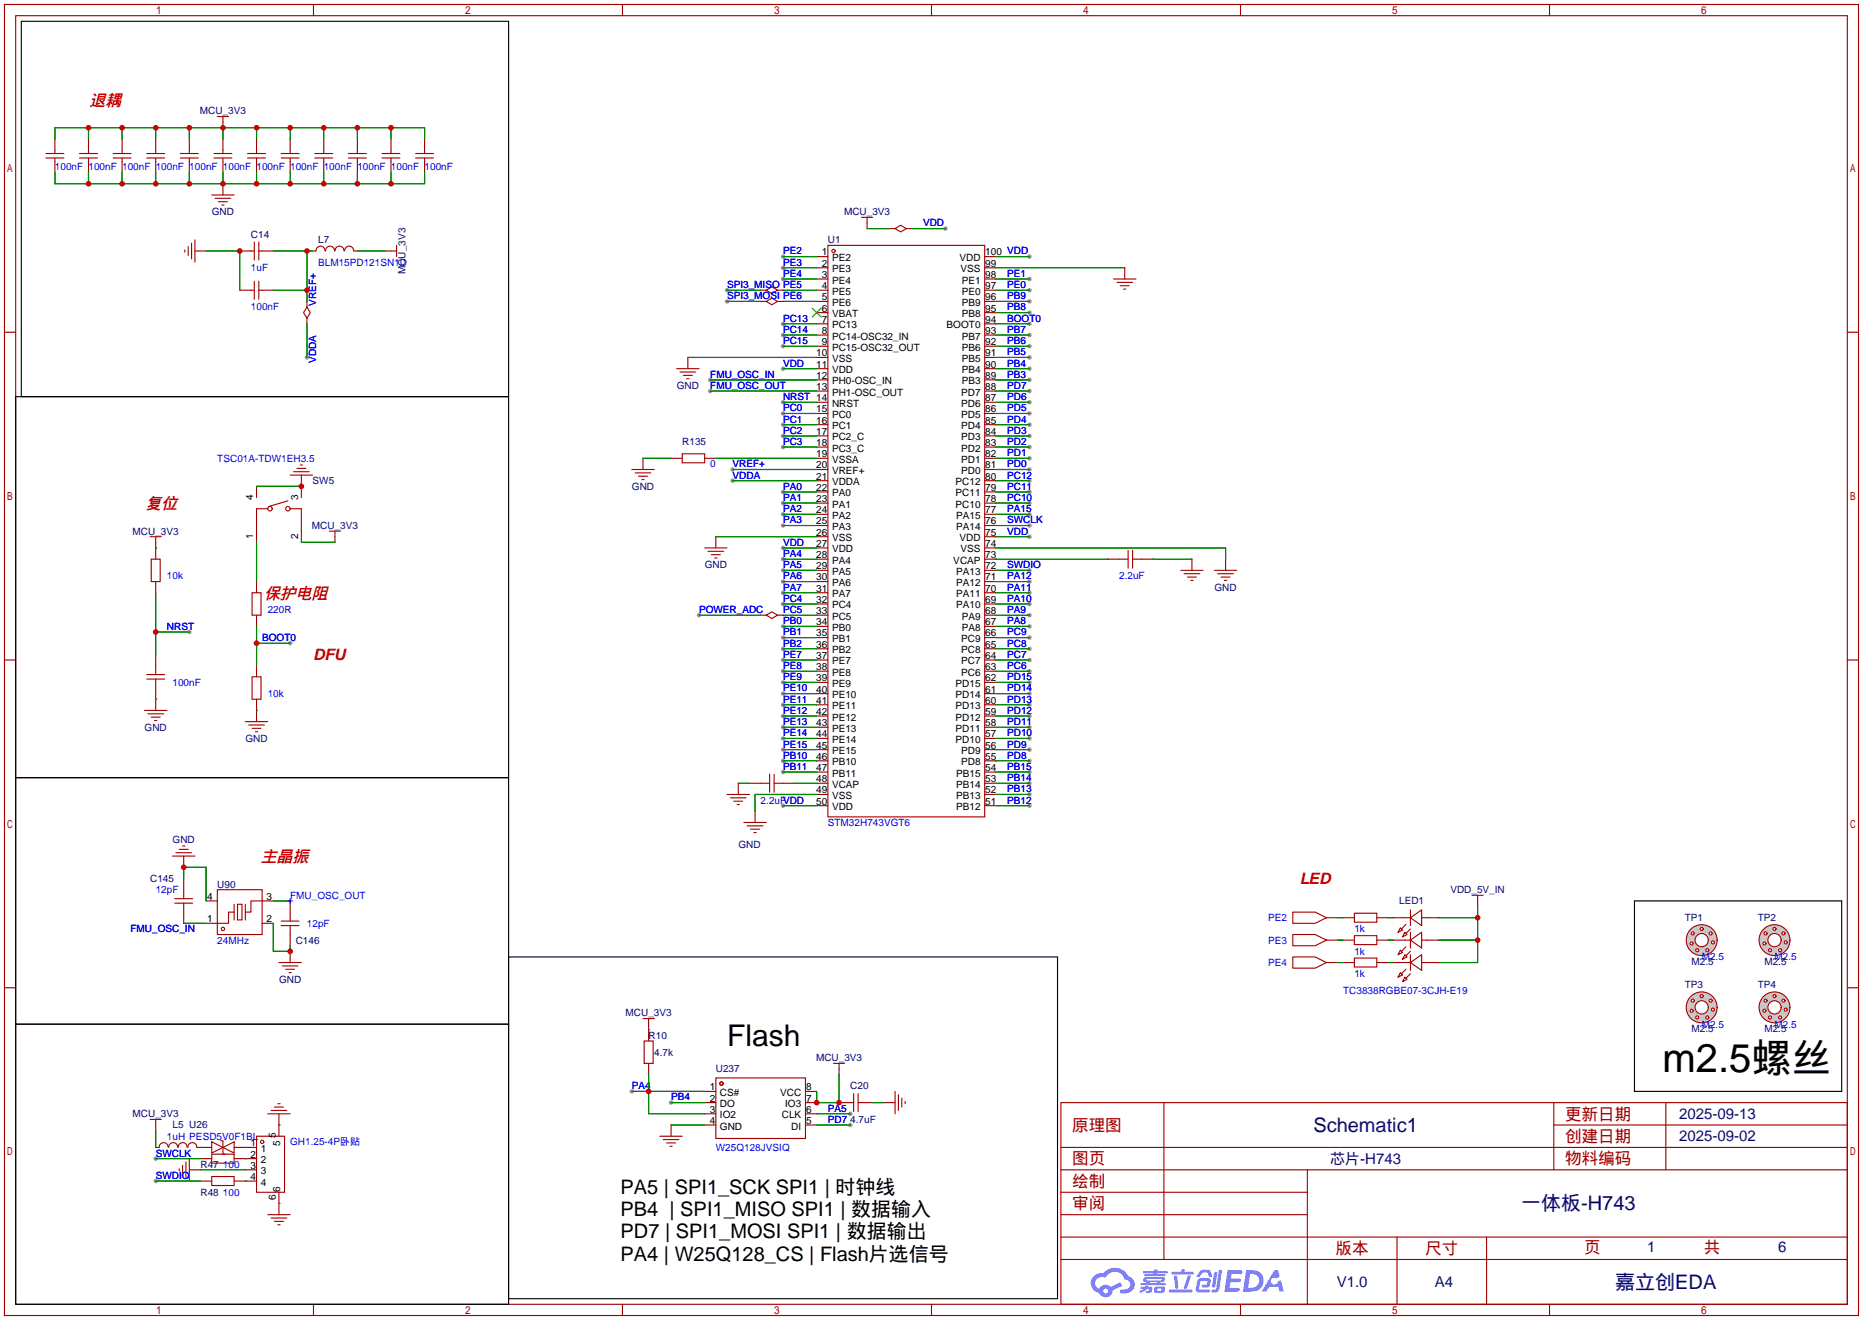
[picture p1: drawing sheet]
<svg xmlns="http://www.w3.org/2000/svg" width="422mm" height="299mm" viewBox="0 0 422 299" stroke-linecap="round" stroke-linejoin="round" font-family="sans-serif">
<g fill="#999">
<circle cx="192.8" cy="252.5" r=".51"/>
<circle cx="192.8" cy="255" r=".51"/>
<circle cx="143.3" cy="247.4" r=".51"/>
<circle cx="152.1" cy="249.9" r=".51"/>
<circle cx="35.3" cy="262.6" r=".51"/>
<circle cx="35.3" cy="267.7" r=".51"/>
<circle cx="233.4" cy="119.1" r=".51"/>
<circle cx="233.4" cy="129.3" r=".51"/>
<circle cx="161" cy="88.6" r=".51"/>
<circle cx="161" cy="86.1" r=".51"/>
<circle cx="42.9" cy="143.3" r=".51"/>
<circle cx="177.5" cy="91.2" r=".51"/>
<circle cx="65.8" cy="145.8" r=".51"/>
<circle cx="233.4" cy="73.4" r=".51"/>
<circle cx="166.1" cy="109" r=".51"/>
<circle cx="166.1" cy="106.4" r=".51"/>
<circle cx="69.6" cy="81" r=".51"/>
<circle cx="233.4" cy="58.2" r=".51"/>
<circle cx="233.4" cy="121.7" r=".51"/>
<circle cx="177.5" cy="182.6" r=".51"/>
<circle cx="177.5" cy="124.2" r=".51"/>
<circle cx="177.5" cy="83.6" r=".51"/>
<circle cx="214.4" cy="51.8" r=".51"/>
<circle cx="233.4" cy="139.4" r=".51"/>
<circle cx="177.5" cy="58.2" r=".51"/>
<circle cx="177.5" cy="60.7" r=".51"/>
<circle cx="177.5" cy="63.2" r=".51"/>
<circle cx="177.5" cy="73.4" r=".51"/>
<circle cx="177.5" cy="75.9" r=".51"/>
<circle cx="177.5" cy="78.5" r=".51"/>
<circle cx="177.5" cy="93.7" r=".51"/>
<circle cx="177.5" cy="96.3" r=".51"/>
<circle cx="177.5" cy="98.8" r=".51"/>
<circle cx="177.5" cy="101.3" r=".51"/>
<circle cx="177.5" cy="111.5" r=".51"/>
<circle cx="177.5" cy="114" r=".51"/>
<circle cx="177.5" cy="116.6" r=".51"/>
<circle cx="177.5" cy="119.1" r=".51"/>
<circle cx="177.5" cy="126.7" r=".51"/>
<circle cx="177.5" cy="129.3" r=".51"/>
<circle cx="177.5" cy="131.8" r=".51"/>
<circle cx="177.5" cy="134.4" r=".51"/>
<circle cx="177.5" cy="136.9" r=".51"/>
<circle cx="177.5" cy="142" r=".51"/>
<circle cx="177.5" cy="144.5" r=".51"/>
<circle cx="177.5" cy="147.1" r=".51"/>
<circle cx="177.5" cy="149.6" r=".51"/>
<circle cx="177.5" cy="152.1" r=".51"/>
<circle cx="177.5" cy="154.7" r=".51"/>
<circle cx="177.5" cy="157.2" r=".51"/>
<circle cx="177.5" cy="159.8" r=".51"/>
<circle cx="177.5" cy="162.3" r=".51"/>
<circle cx="177.5" cy="164.8" r=".51"/>
<circle cx="177.5" cy="167.4" r=".51"/>
<circle cx="177.5" cy="169.9" r=".51"/>
<circle cx="177.5" cy="172.5" r=".51"/>
<circle cx="177.5" cy="175" r=".51"/>
<circle cx="233.4" cy="63.2" r=".51"/>
<circle cx="233.4" cy="65.8" r=".51"/>
<circle cx="233.4" cy="68.3" r=".51"/>
<circle cx="233.4" cy="70.9" r=".51"/>
<circle cx="233.4" cy="75.9" r=".51"/>
<circle cx="233.4" cy="78.5" r=".51"/>
<circle cx="233.4" cy="83.6" r=".51"/>
<circle cx="233.4" cy="81" r=".51"/>
<circle cx="233.4" cy="86.1" r=".51"/>
<circle cx="233.4" cy="88.6" r=".51"/>
<circle cx="233.4" cy="91.2" r=".51"/>
<circle cx="233.4" cy="93.7" r=".51"/>
<circle cx="233.4" cy="96.3" r=".51"/>
<circle cx="233.4" cy="98.8" r=".51"/>
<circle cx="233.4" cy="101.3" r=".51"/>
<circle cx="233.4" cy="103.9" r=".51"/>
<circle cx="233.4" cy="109" r=".51"/>
<circle cx="233.4" cy="106.4" r=".51"/>
<circle cx="233.4" cy="111.5" r=".51"/>
<circle cx="233.4" cy="114" r=".51"/>
<circle cx="233.4" cy="116.6" r=".51"/>
<circle cx="233.4" cy="131.8" r=".51"/>
<circle cx="233.4" cy="134.4" r=".51"/>
<circle cx="233.4" cy="136.9" r=".51"/>
<circle cx="233.4" cy="142" r=".51"/>
<circle cx="233.4" cy="144.5" r=".51"/>
<circle cx="233.4" cy="147.1" r=".51"/>
<circle cx="233.4" cy="149.6" r=".51"/>
<circle cx="233.4" cy="152.1" r=".51"/>
<circle cx="233.4" cy="154.7" r=".51"/>
<circle cx="233.4" cy="157.2" r=".51"/>
<circle cx="233.4" cy="159.8" r=".51"/>
<circle cx="233.4" cy="162.3" r=".51"/>
<circle cx="233.4" cy="164.8" r=".51"/>
<circle cx="233.4" cy="167.4" r=".51"/>
<circle cx="233.4" cy="169.9" r=".51"/>
<circle cx="233.4" cy="172.5" r=".51"/>
<circle cx="233.4" cy="175" r=".51"/>
<circle cx="233.4" cy="177.5" r=".51"/>
<circle cx="233.4" cy="180.1" r=".51"/>
<circle cx="233.4" cy="182.6" r=".51"/>
<circle cx="158.5" cy="139.4" r=".51"/>
<circle cx="164.8" cy="65.8" r=".51"/>
<circle cx="164.8" cy="68.3" r=".51"/>
</g>
<g fill="none" stroke="#a10000" stroke-width=".25">
<path d="M1 1h420.4v297.2h-420.4zM3.6 3.6h415.2v292.1h-415.2zM71.1 1v2.6M141.1 1v2.6M211.2 1v2.6M281.3 1v2.6M351.3 1v2.6M1 75.3h2.6M418.8 75.3h2.6M1 149.6h2.6M418.8 149.6h2.6M1 223.9h2.6"/>
<path d="M418.8 223.9h2.6M240.5 249.9h178.3v45.8h-178.3zM263.9 249.9v35.6M352.3 249.9v15.3M352.3 255h66.5M377.7 249.9v15.3M240.5 270.3h55.9M240.5 265.2h178.3M240.5 275.3h55.9M240.5 260.1h178.3M296.4 265.2v30.5M71.1 295.7v2.5"/>
<path d="M141.1 295.7v2.5M211.2 295.7v2.5M240.5 285.5h178.3M240.5 280.4h178.3M281.3 295.7v2.5M316.7 280.4v15.3M337.1 280.4v15.3M351.3 295.7v2.5"/>
</g>
<g fill="#5487ff">
<path d="M278.4 287.9h2.6a.48 .48 0 0 1 .7 .4 .48 .48 0 0 1-.7 .5h-1.8l-.1 1h1.9a.43 .43 0 0 1 .4 .5 .43 .43 0 0 1-.5 .3h-1.9l-.2 1.3h1.6a.45 .45 0 0 1 .6 .2 .45 .45 0 0 1-.1 .6l-3.3 .1z"/>
<path d="M288.9 288h.9l.4 1.4-.8 .4a.84 .84 0 0 0-1.2 .2 .84 .84 0 0 0 .3 1.2 .84 .84 0 0 0 1.2-.4l.1-.3 .6-.3 .7 2.5h-1l-.3-1h-2l-.6 1h-1.1z"/>
<path d="M275.3 288.4h.7l-.5 3.2a.36 .36 0 0 1-.3 .3 .36 .36 0 0 1-.4-.4z"/>
<path d="M276.4 287.9h.7l-.6 4.3a1.13 1.13 0 0 1-1.8 .6l.2-.4 .7-.1 .2-.2z"/>
<path d="M272.1 288.2l.6-.4h1a.77 .77 0 0 1 .8 .6l.3 .9-.1 .2h-.6l-.2-.9-.3-.1h-.9l-.7 1-.7-.1z"/>
<path d="M271.6 290l.6-.3h1.7a.81 .81 0 0 1 .6 .5 .81 .81 0 0 1-.1 .9 .81 .81 0 0 1-.9 .8h-.7a.32 .32 0 0 1-.3-.4 .32 .32 0 0 1 .4-.3h.7l.2-.9-1.6 .1-.4 1.9h2.2a.32 .32 0 0 1 .3 .4 .32 .32 0 0 1-.4 .3l-2.2-.1-.5-.3-.1-.5z"/>
<path d="M265.1 292.3h5a.33 .33 0 0 1 .3 .4 .33 .33 0 0 1-.4 .3h-4.8l-.2-.2z"/>
<path d="M269.3 289.1h.8l-.7 2a.98 .98 0 0 1-.7 1.1l-.3-.3z"/>
<path d="M266.2 289.2h.7l.3 2.6a.34 .34 0 0 1-.3 .3 .34 .34 0 0 1-.4-.2z"/>
<path d="M265.7 288.3h2.1l.3-.6h.5l-.1 .6h1.8a.32 .32 0 0 1 .4 .3 .32 .32 0 0 1-.4 .3h-4.5l-.2-.1z"/>
<path d="M258.7 291.7h.9l.1-.2h.6v.2h.8l.2 .2-.2 .9-1.3 .2v-.4h.7l.1-.4a.68 .68 0 0 0-1 .4l-1.1 .4-.2-.4 1-.4h-.7z"/>
<path d="M259.2 288.1h2.4l.1-.3h.7v.3h2.1l.3 .3-.3 .2h-2.2v.3h1.8l.2 .2-.2 .2h-4.6v-.4h2v-.3h-2.2l-.2-.1z"/>
<path d="M282.6 287.9l-.8 4.9h1.7a2.5 2.5 0 0 0 3-2.5 2.5 2.5 0 0 0-3.1-2.4zM283.4 288.8a1.65 1.65 0 0 1 2.1 1.6 1.65 1.65 0 0 1-2.2 1.5h-.3z"/>
<path d="M259.4 289.7l-.2 .7 .7 .2 .1 .3h-1.3l.1 .4h5.3l.3-.2-.2-.2h-1.2l.2-.3a.7 .7 0 0 0 .8-.2 .7 .7 0 0 0 0-.9h-4.2zM260 289.9l3.4 .1-.2 .2h-3.2zM260.7 290.6h1.7l-.2 .3h-1.4z"/>
<path d="M261.8 291.8a1.05 1.05 0 0 0 0 1.2 2.91 2.91 0 0 0 2.2-.2 .98 .98 0 0 0 0-1.2h-1.7zM262.4 292.1l.9-.1 .1 .4-.3 .2h-.8z"/>
<path d="M248.1 289.2a2.23 2.23 0 0 0-.7 2.3 2.23 2.23 0 0 0 1.8 1.6 1.58 1.58 0 0 0 1.8 .9 1.58 1.58 0 0 0 1.3-1.5l2.2-1-.5-.8-2.1 1a1.65 1.65 0 0 0-2.7 .5 1.47 1.47 0 0 1-.7-2.1 1.47 1.47 0 0 1 2.2-.4 2.3 2.3 0 0 1 2.3-1.4 2.3 2.3 0 0 1 2 1.8 1.12 1.12 0 0 1 1.3 1 1.12 1.12 0 0 1-1.1 1.2h-.7a.45 .45 0 0 0-.6 .3 .45 .45 0 0 0 .4 .6 2.21 2.21 0 0 0 2.3-.6 2.21 2.21 0 0 0 .5-2.3 2.13 2.13 0 0 0-1.3-1 3.3 3.3 0 0 0-5.6-.7l-1.1 .1zM250.1 292.7a.6 .6 0 0 1 1.2 0 .6 .6 0 0 1-1.2 0z"/>
</g>
<g fill="none" stroke="#a10000" stroke-width=".25">
<path d="M10.4 34.8h4.1M10.4 35.8h4.1M12.4 31.5v3.3M12.4 35.8v3.3M18 34.8h4.1M18 35.8h4.1M20.1 31.5v3.3M20.1 35.8v3.3M25.7 34.8h4M25.7 35.8h4M27.7 31.5v3.3M27.7 35.8v3.3"/>
<path d="M33.3 34.8h4M33.3 35.8h4M35.3 31.5v3.3M35.3 35.8v3.3M40.9 34.8h4.1M40.9 35.8h4.1M42.9 31.5v3.3M42.9 35.8v3.3M48.5 34.8h4.1M48.5 35.8h4.1M49.3 26.4h2.5M50.5 26.4v2.6"/>
<path d="M50.5 31.5v3.3M50.5 35.8v3.3M56.1 34.8h4.1M56.1 35.8h4.1M58.2 31.5v3.3M58.2 35.8v3.3M63.8 34.8h4M63.8 35.8h4M65.8 31.5v3.3M65.8 35.8v3.3M71.4 34.8h4M71.4 35.8h4"/>
<path d="M73.4 31.5v3.3M73.4 35.8v3.3M79 34.8h4.1M79 35.8h4.1M81 31.5v3.3M81 35.8v3.3M86.6 34.8h4.1M86.6 35.8h4.1M88.6 31.5v3.3M88.6 35.8v3.3M94.2 34.8h4.1M94.2 35.8h4.1"/>
<path d="M96.3 31.5v3.3M96.3 35.8v3.3M41.9 56.6v.6M42.7 55.9v2M43.4 55.1v3.6M44.2 56.9h2.5M44.2 54.4v5M48 44.2h5.1M48.8 45h3.5M49.5 45.7h2.1M50.3 46.5h.5M50.5 41.7v2.5"/>
<path d="M54.4 56.9h3.3M57.7 54.9v4M58.7 56.9h3.3M58.7 54.9v4M70.9 56.9h.7M71.7 56.9a1.01 1.01 0 0 1 1-1.1 1.01 1.01 0 0 1 1 1.1M73.8 56.9a1.01 1.01 0 0 1 1-1.1 1.01 1.01 0 0 1 1 1.1M76 56.9a1.01 1.01 0 0 1 1-1.1 1.01 1.01 0 0 1 1 1.1M78.2 56.9a1.01 1.01 0 0 1 1-1.1 1.01 1.01 0 0 1 1 1.1M80.3 56.9h.7M87.4 56.9h2.5M89.9 55.6v2.6"/>
<path d="M185.2 58.2h2.5M187.7 55.6h35.6v129.6h-35.6zM195.3 49.3h2.6M196.6 49.3v2.5M201.7 51.8h1.2M202.9 51.8l1.3-.7 1.3 .7-1.3 .8zM205.5 51.8h1.3M223.3 58.2h2.5M54.4 65.8h3.3M57.7 63.8v4M58.7 65.8h3.3M58.7 63.8v4"/>
<path d="M69.6 69.6l.8 1.3-.8 1.2-.8-1.2zM69.6 68.3v1.3M69.6 72.1v1.3M185.2 60.7h2.5M185.2 63.2h2.5M185.2 65.8h2.5M185.2 68.3h2.5M185.2 70.9h2.5M185.2 73.4h2.5M185.2 75.9h2.5M185.2 78.5h2.5M223.3 60.7h2.5"/>
<path d="M223.3 63.2h2.5M223.3 65.8h2.5M223.3 68.3h2.5M223.3 70.9h2.5M223.3 73.4h2.5M223.3 75.9h2.5M223.3 78.5h2.5M252.5 63.2h5.1M253.2 64h3.6M254 64.8h2M254.8 65.5h.5M255 60.7v2.5"/>
<path d="M153.4 83.6h5.1M154.2 84.3h3.5M154.9 85.1h2.1M155.7 85.9h.5M156 81v2.6M185.2 81h2.5M185.2 83.6h2.5M185.2 86.1h2.5M185.2 88.6h2.5M185.2 91.2h2.5M185.2 93.7h2.5M185.2 96.3h2.5"/>
<path d="M185.2 98.8h2.5M223.3 81h2.5M223.3 83.6h2.5M223.3 86.1h2.5M223.3 88.6h2.5M223.3 91.2h2.5M223.3 93.7h2.5M223.3 96.3h2.5M223.3 98.8h2.5M58.2 110.2v2.6M60.7 115.3h-2.5v7.6M65.3 113.5l-4.3 1.3"/>
<path d="M65.8 115.3h2.5v7.6M65.8 107.7h5.1M66.5 106.9h3.6M67.3 106.2h2M68.1 105.4h.5M68.3 107.7v5.1M143.3 106.4h5M144 107.2h3.6M144.8 108h2M145.5 108.7h.5M145.8 103.9v2.5M152.1 103.9h2.6"/>
<path d="M154.7 102.9h5.1v2h-5.1zM159.8 103.9h2.5M185.2 101.3h2.5M185.2 103.9h2.5M185.2 106.4h2.5M185.2 109h2.5M185.2 111.5h2.5M185.2 114h2.5M185.2 116.6h2.5M185.2 119.1h2.5M223.3 101.3h2.5M223.3 103.9h2.5"/>
<path d="M223.3 106.4h2.5M223.3 109h2.5M223.3 111.5h2.5M223.3 114h2.5M223.3 116.6h2.5M223.3 119.1h2.5M34 121.7h2.6M34.3 126.7h2v5.1h-2zM35.3 121.7v5M35.3 131.8v2.6M57.1 134.4h2.1v5h-2.1zM58.2 131.8v2.6"/>
<path d="M58.2 139.4v2.6M74.7 120.4h2.5M75.9 120.4v2.5M159.8 124.2h5M160.5 125h3.6M161.3 125.7h2M162.1 126.5h.5M162.3 121.7v2.5M185.2 121.7h2.5M185.2 124.2h2.5M185.2 126.7h2.5M185.2 129.3h2.5"/>
<path d="M185.2 131.8h2.5M185.2 134.4h2.5M185.2 136.9h2.5M185.2 139.4h2.5M223.3 121.7h2.5M223.3 124.2h2.5M223.3 126.7h2.5M223.3 129.3h2.5M223.3 131.8h2.5M223.3 134.4h2.5M223.3 136.9h2.5M223.3 139.4h2.5"/>
<path d="M251.2 126.7h4.6M255.8 124.7v4.1M256.8 126.7h4.6M256.8 124.7v4.1M267.7 129.3h5.1M268.5 130h3.5M269.2 130.8h2.1M270 131.6h.5M270.3 126.7v2.6M275.3 129.3h5.1M276.1 130h3.6M276.9 130.8h2"/>
<path d="M277.6 131.6h.5M277.9 126.7v2.6M33.3 153.9h4M33.3 152.9h4M35.3 148.3v4.6M35.3 153.9v7.1M57.1 153.4h2.1v5.1h-2.1zM58.2 150.9v2.5M58.2 158.5v5.1M185.2 142h2.5M185.2 144.5h2.5M185.2 147.1h2.5"/>
<path d="M185.2 149.6h2.5M185.2 152.1h2.5M185.2 154.7h2.5M185.2 157.2h2.5M185.2 159.8h2.5M223.3 142h2.5M223.3 144.5h2.5M223.3 147.1h2.5M223.3 149.6h2.5M223.3 152.1h2.5M223.3 154.7h2.5M223.3 157.2h2.5"/>
<path d="M223.3 159.8h2.5M32.8 161h5M33.5 161.8h3.6M34.3 162.6h2M35.1 163.3h.5M55.6 163.6h5.1M56.4 164.3h3.5M57.1 165.1h2.1M57.9 165.9h.5M167.4 177.5v2.6M169.9 177.5h4.6M174.5 175.5v4.1"/>
<path d="M175.5 177.5h4.6M175.5 175.5v4.1M185.2 162.3h2.5M185.2 164.8h2.5M185.2 167.4h2.5M185.2 169.9h2.5M185.2 172.5h2.5M185.2 175h2.5M185.2 177.5h2.5M223.3 162.3h2.5M223.3 164.8h2.5M223.3 167.4h2.5"/>
<path d="M223.3 169.9h2.5M223.3 172.5h2.5M223.3 175h2.5M223.3 177.5h2.5M39.1 194.1h5.1M39.9 193.3h3.5M40.6 192.5h2.1M41.4 191.8h.5M41.7 194.1v2.5M41.7 199.1v4.6M164.8 180.1h5.1M165.6 180.8h3.6"/>
<path d="M166.4 181.6h2M167.1 182.4h.5M168.7 186.4h5M169.4 187.2h3.6M170.2 188h2M170.9 188.7h.5M171.2 183.9v2.5M185.2 180.1h2.5M185.2 182.6h2.5M223.3 180.1h2.5M223.3 182.6h2.5M39.6 204.7h4.1"/>
<path d="M39.6 203.7h4.1M41.7 204.7v4.6M46.7 204.2h2.6M49.3 201.7h10.1v10.1h-10.1zM53.1 206.8h-1.3v2.5h-5.1M53.1 205v3.5M53.8 205h1.1v3.5h-1.1zM55.6 205v3.5M59.4 209.3h2.6M62 204.2h-5.1v2.6h-1.3M63.2 218.2h5.1M63.8 209.8h4"/>
<path d="M63.8 208.8h4M64 218.9h3.6M64.8 219.7h2M65.8 204.2v4.6M65.8 209.8v4.6M65.8 215.6v2.6M65.5 220.5h.5M145.8 230.9h2.5M146 236h2.1v5h-2.1zM147.1 230.9v5.1M34 253.7h2.6M35.3 253.7v2.6"/>
<path d="M48 258.8l2.5 1.3-2.5 1.3zM50 258.6h.5v3h.6M60.7 252.5h5.1M61.5 251.7h3.5M62.2 251h2.1M63 250.2h.5M63.2 252.5v2.5M147.1 241v2.6M149.6 257.6h5.1M150.4 258.3h3.5M151.1 259.1h2.1M151.9 259.8h.5"/>
<path d="M152.1 255v2.6M159.8 247.4h2.5M159.8 249.9h2.5M159.8 252.5h2.5M159.8 255h2.5M162.3 244.3h20.3v13.8h-20.3zM182.6 247.4h2.6M182.6 249.9h2.6M182.6 252.5h2.6M182.6 255h2.6M189 241h2.5M190.2 249.9h3.3"/>
<path d="M190.2 241v2.6M193.5 247.9v4.1M194.6 249.9h3.3M194.6 247.9v4.1M200.4 249.9h2.5M202.9 247.4v5.1M203.7 248.2v3.5M204.5 248.9v2.1M205.2 249.7v.5M35.3 260.1h.8M36.1 260.1a1.01 1.01 0 0 1 1-1.1 1.01 1.01 0 0 1 1 1.1M38.3 260.1a1.01 1.01 0 0 1 1-1.1 1.01 1.01 0 0 1 1 1.1"/>
<path d="M40.4 260.1a1.01 1.01 0 0 1 1-1.1 1.01 1.01 0 0 1 1 1.1M40.6 264.9v.5M41.4 264.2v2M42.2 263.4v3.6M42.6 260.1a1.01 1.01 0 0 1 1-1.1 1.01 1.01 0 0 1 1 1.1M42.9 265.2h2.6M42.9 262.6v5.1M44.7 260.1h3.3M45.5 262.6h2.5M45.5 267.7h2.5M48 261.6h5.1v2.1h-5.1zM48 266.7h5.1v2h-5.1z"/>
<path d="M50.5 260.1l2.6-1.3v2.6zM53.1 262.6h2.5M53.1 267.7h2.5M53.1 260.1h2.5M60.7 275.3h5.1M61.5 276.1h3.5M62.2 276.9h2.1M63 277.6h.5M63.2 272.8v2.5"/>
<circle cx="189" cy="56.9" r=".38"/>
<circle cx="61.2" cy="115.3" r=".51"/>
<circle cx="65.3" cy="115.3" r=".51"/>
<circle cx="50.5" cy="210.6" r=".38"/>
<circle cx="163.6" cy="245.6" r=".38"/>
</g>
<path d="M184.1 69.9l2.1 2M186.2 69.9l-2.1 2" fill="none" stroke="#3c3" stroke-width=".25"/>
<g fill="none" stroke="#008700" stroke-width=".25">
<path d="M12.4 31.5v-2.5h83.9v2.5M12.4 39.1v2.6h83.9v-2.6M20.1 29v2.5M20.1 39.1v2.6M27.7 29v2.5M27.7 39.1v2.6M35.3 29v2.5M35.3 39.1v2.6M42.9 29v2.5M42.9 39.1v2.6M50.5 29v2.5M50.5 39.1v2.6"/>
<path d="M58.2 29v2.5M58.2 39.1v2.6M65.8 29v2.5M65.8 39.1v2.6M73.4 29v2.5M73.4 39.1v2.6M81 29v2.5M81 39.1v2.6M88.6 29v2.5M88.6 39.1v2.6M46.7 56.9h7.7v8.9M62 56.9h8.9"/>
<path d="M69.6 56.9v11.4M81 56.9h6.4M196.6 51.8h5.1M206.8 51.8h7.6M225.8 58.2h7.6M62 65.8h7.6M69.6 73.4v7.6M225.8 73.4h7.6M225.8 60.7h29.2M156 81h29.2M161 88.6h24.2M161 86.1h24.2"/>
<path d="M177.5 91.2h7.7M177.5 83.6h7.7M58.2 110.2h10.1M145.8 103.9h6.3M162.3 103.9h22.9M166.1 109h19.1M166.1 106.4h19.1M225.8 119.1h7.6M35.3 124.2h.1M35.3 134.4v13.9M58.2 122.9v8.9M68.3 122.9h7.6"/>
<path d="M162.3 121.7h22.9M177.5 124.2h7.7M225.8 129.3h7.6M225.8 126.7h25.4M225.8 121.7h7.6M225.8 124.2h52.1v2.5M225.8 139.4h7.6M261.4 126.7h8.9M35.3 158.5h.1M35.3 143.3h7.6M58.2 145.8h7.6M58.2 142v8.9"/>
<path d="M58.2 161h.1M167.4 177.5h2.5M180.1 177.5h5.1M41.7 199.1v-2.5h5v7.6M177.5 182.6h7.7M185.2 180.1h-14v3.8M41.7 209.3h5M62 204.2h3.8M62 209.3v6.3h3.8v-1.2M147.1 233.4h.1M35.3 256.3v3.8M143.3 247.4h16.5"/>
<path d="M147.1 243.6v8.9h12.7M152.1 249.9h7.7M152.1 255h7.7M185.2 252.5h7.6M185.2 255h7.6M190.2 243.6v6.3h-5v-2.5M197.9 249.9h2.5M35.3 262.6h10.2M35.3 267.7h10.2M45.5 260.1h.1M45.5 265.2h10.1"/>
</g>
<path d="M65.3 204.2h1M65.8 203.7v1" fill="none" stroke="#00f" stroke-width=".25"/>
<path d="M4.8 4.8h110.5v85.1h-110.5zM3.6 89.9h111.7v86.4h-111.7zM3.6 176.3h111.7v55.9h-111.7zM115.3 216.9h124.5v77.5h-124.5zM3.6 232.2h111.7v63.5h-111.7z" fill="none" stroke="#000" stroke-width=".25"/>
<circle cx="385.8" cy="213.1" r="3.5" fill="#ccc" stroke="#a10000" stroke-width=".25"/>
<g fill="#fff" stroke="#a10000" stroke-width=".25">
<circle cx="385.8" cy="213.1" r="1.5"/>
<circle cx="385.8" cy="210.6" r=".35"/>
<circle cx="387.9" cy="211.6" r=".35"/>
<circle cx="388.4" cy="213.6" r=".35"/>
<circle cx="387.1" cy="215.4" r=".35"/>
<circle cx="384.8" cy="215.4" r=".35"/>
<circle cx="383.5" cy="213.9" r=".35"/>
<circle cx="383.8" cy="211.6" r=".35"/>
</g>
<circle cx="402.3" cy="213.1" r="3.5" fill="#ccc" stroke="#a10000" stroke-width=".25"/>
<g fill="#fff" stroke="#a10000" stroke-width=".25">
<circle cx="402.3" cy="213.1" r="1.5"/>
<circle cx="402.3" cy="210.6" r=".35"/>
<circle cx="404.4" cy="211.6" r=".35"/>
<circle cx="404.9" cy="213.6" r=".35"/>
<circle cx="403.6" cy="215.4" r=".35"/>
<circle cx="401.3" cy="215.4" r=".35"/>
<circle cx="400" cy="213.9" r=".35"/>
<circle cx="400.3" cy="211.6" r=".35"/>
</g>
<circle cx="385.8" cy="228.3" r="3.5" fill="#ccc" stroke="#a10000" stroke-width=".25"/>
<g fill="#fff" stroke="#a10000" stroke-width=".25">
<circle cx="385.8" cy="228.3" r="1.5"/>
<circle cx="385.8" cy="225.8" r=".35"/>
<circle cx="387.9" cy="226.8" r=".35"/>
<circle cx="388.4" cy="228.9" r=".35"/>
<circle cx="387.1" cy="230.6" r=".35"/>
<circle cx="384.8" cy="230.6" r=".35"/>
<circle cx="383.5" cy="229.1" r=".35"/>
<circle cx="383.8" cy="226.8" r=".35"/>
</g>
<circle cx="402.3" cy="228.3" r="3.5" fill="#ccc" stroke="#a10000" stroke-width=".25"/>
<g fill="#fff" stroke="#a10000" stroke-width=".25">
<circle cx="402.3" cy="228.3" r="1.5"/>
<circle cx="402.3" cy="225.8" r=".35"/>
<circle cx="404.4" cy="226.8" r=".35"/>
<circle cx="404.9" cy="228.9" r=".35"/>
<circle cx="403.6" cy="230.6" r=".35"/>
<circle cx="401.3" cy="230.6" r=".35"/>
<circle cx="400" cy="229.1" r=".35"/>
<circle cx="400.3" cy="226.8" r=".35"/>
</g>
<path d="M370.6 204.2h47v43.2h-47z" fill="none" stroke="#000" stroke-width=".25"/>
<g fill="none" stroke="#008700" stroke-width=".25">
<path d="M177.5 58.2h7.7M164.8 65.8h7.7M164.8 68.3h7.7M177.5 60.7h7.7M177.5 63.2h7.7M177.5 65.8h7.7M177.5 68.3h7.7M177.5 73.4h7.7M177.5 75.9h7.7M177.5 78.5h7.7M225.8 63.2h7.6M225.8 65.8h7.6"/>
<path d="M225.8 68.3h7.6M225.8 75.9h7.6M225.8 78.5h7.6M225.8 70.9h7.6M177.5 93.7h7.7M177.5 96.3h7.7M177.5 98.8h7.7M225.8 93.7h7.6M225.8 96.3h7.6M225.8 98.8h7.6M225.8 83.6h7.6M225.8 81h7.6"/>
<path d="M225.8 86.1h7.6M225.8 88.6h7.6M225.8 91.2h7.6M177.5 101.3h7.7M177.5 111.5h7.7M177.5 114h7.7M177.5 116.6h7.7M177.5 119.1h7.7M225.8 101.3h7.6M225.8 111.5h7.6M225.8 114h7.6M225.8 116.6h7.6"/>
<path d="M225.8 103.9h7.6M225.8 109h7.6M225.8 106.4h7.6M158.5 139.4h14M177.5 126.7h7.7M177.5 129.3h7.7M177.5 131.8h7.7M177.5 134.4h7.7M177.5 136.9h7.7M177.5 139.4h7.7M225.8 131.8h7.6M225.8 134.4h7.6"/>
<path d="M225.8 136.9h7.6M177.5 142h7.7M177.5 144.5h7.7M177.5 147.1h7.7M177.5 149.6h7.7M177.5 152.1h7.7M177.5 154.7h7.7M177.5 157.2h7.7M177.5 159.8h7.7M225.8 142h7.6M225.8 144.5h7.6M225.8 147.1h7.6"/>
<path d="M225.8 149.6h7.6M225.8 152.1h7.6M225.8 154.7h7.6M225.8 157.2h7.6M225.8 159.8h7.6M177.5 162.3h7.7M177.5 164.8h7.7M177.5 167.4h7.7M177.5 169.9h7.7M177.5 172.5h7.7M177.5 175h7.7M225.8 162.3h7.6"/>
<path d="M225.8 164.8h7.6M225.8 167.4h7.6M225.8 169.9h7.6M225.8 172.5h7.6M225.8 175h7.6M225.8 177.5h7.6M225.8 180.1h7.6M225.8 182.6h7.6M303.3 208h1.2M303.3 213.1h1.2M303.3 218.2h1.2M314.7 208h1.3"/>
<path d="M314.7 213.1h1.3M314.7 218.2h1.3M326.1 208h8.9M326.1 213.1h8.9M335 205.5v12.7h-8.9M63.2 255h.1M55.6 262.6h.1M55.6 267.7h.1M55.6 260.1h.1M63.2 272.8h.1"/>
</g>
<g fill="none" stroke="#a10000" stroke-width=".25">
<path d="M172.5 65.8h1.2M172.5 68.3h1.2M173.7 65.8l1.3-.8 1.3 .8-1.3 .7zM173.7 68.3l1.3-.7 1.3 .7-1.3 .8zM176.3 65.8h1.2M176.3 68.3h1.2M172.5 139.4h1.2M173.7 139.4l1.3-.7 1.3 .7-1.3 .8zM176.3 139.4h1.2M293.1 216.9h5.1l2.5 1.3-2.5 1.3h-5.1zM293.1 211.8h5.1l2.5 1.3-2.5 1.3h-5.1zM293.1 206.8h5.1l2.5 1.2-2.5 1.3h-5.1z"/>
<path d="M300.7 218.2h2.6M300.7 213.1h2.6M300.7 208h2.6M304.5 218.2h2.6M304.5 213.1h2.6M304.5 208h2.6M307.1 207h5.1v2h-5.1zM307.1 212.1h5.1v2h-5.1zM307.1 217.2h5.1v2h-5.1zM312.2 218.2h2.5M312.2 213.1h2.5M312.2 208h2.5"/>
<path d="M316 218.2h3.8M316 213.1h3.8M316 208h3.8M317.5 215.4l.5 .5-1 .5zM317.5 210.3l.5 .5-1 .5zM318.5 216.4l.5 .5-1 .5zM318.5 211.3l.5 .5-1 .5zM318.8 214.6l-1 1M318.8 219.7l-1 1M318.8 209.5l-1 1.1M319.8 213.1l2.5-1.8v3.6zM319.8 218.2l2.5-1.8v3.6z"/>
<path d="M319.8 208l2.5-1.8v3.6zM319.8 215.6l-1 1.1M319.8 206.2v3.6M319.8 211.3v3.6M319.8 216.4v3.6M319.8 210.6l-1 1M322.3 218.2h3.8M322.3 213.1h3.8M322.3 208h3.8M333.8 202.9h2.5M335 202.9v2.6M317.5 220.5l.5 .5-1 .5z"/>
<path d="M318.5 221.5l.5 .5-1 .5zM319.8 220.7l-1 1M58.2 257.6h6.3v12.7h-6.3zM63.2 255v2.6M55.6 260.1h2.6M55.6 262.6h2.6M55.6 265.2h2.6M55.6 267.7h2.6M63.2 270.3v2.5"/>
<circle cx="59.4" cy="258.8" r=".38"/>
</g>
<g fill="#c00">
<circle cx="185.2" cy="249.9" r=".63"/>
<circle cx="190.2" cy="249.9" r=".63"/>
<circle cx="147.1" cy="247.4" r=".63"/>
<circle cx="41.7" cy="196.6" r=".63"/>
<circle cx="65.8" cy="215.6" r=".63"/>
<circle cx="35.3" cy="143.3" r=".63"/>
<circle cx="58.2" cy="145.8" r=".63"/>
<circle cx="69.6" cy="56.9" r=".63"/>
<circle cx="69.6" cy="65.8" r=".63"/>
<circle cx="54.4" cy="56.9" r=".63"/>
<circle cx="20.1" cy="29" r=".63"/>
<circle cx="27.7" cy="29" r=".63"/>
<circle cx="35.3" cy="29" r=".63"/>
<circle cx="42.9" cy="29" r=".63"/>
<circle cx="50.5" cy="29" r=".63"/>
<circle cx="58.2" cy="29" r=".63"/>
<circle cx="65.8" cy="29" r=".63"/>
<circle cx="73.4" cy="29" r=".63"/>
<circle cx="81" cy="29" r=".63"/>
<circle cx="88.6" cy="29" r=".63"/>
<circle cx="88.6" cy="41.7" r=".63"/>
<circle cx="81" cy="41.7" r=".63"/>
<circle cx="73.4" cy="41.7" r=".63"/>
<circle cx="65.8" cy="41.7" r=".63"/>
<circle cx="58.2" cy="41.7" r=".63"/>
<circle cx="50.5" cy="41.7" r=".63"/>
<circle cx="42.9" cy="41.7" r=".63"/>
<circle cx="35.3" cy="41.7" r=".63"/>
<circle cx="27.7" cy="41.7" r=".63"/>
<circle cx="20.1" cy="41.7" r=".63"/>
<circle cx="68.3" cy="110.2" r=".63"/>
<circle cx="335" cy="208" r=".63"/>
<circle cx="335" cy="213.1" r=".63"/>
</g>
<text font-size="9.1" x="376.9" y="242.9">m2.5螺丝</text>
<text font-size="6.8" x="164.8" y="237.1">Flash</text>
<g font-size="4.5" fill="#000080">
<text x="297.8" y="256.6">Schematic1</text>
<text x="344.9" y="274.4">一体板-H743</text>
<text x="366.2" y="292.1">嘉立创EDA</text>
</g>
<g font-size="4.5">
<text x="140.7" y="270.6">PA5 | SPI1_SCK SPI1 | 时钟线</text>
<text x="140.7" y="275.6">PB4 | SPI1_MISO SPI1 | 数据输入</text>
<text x="140.7" y="280.7">PD7 | SPI1_MOSI SPI1 | 数据输出</text>
<text x="140.7" y="285.8">PA4 | W25Q128_CS | Flash片选信号</text>
</g>
<g font-size="3.8" fill="#a00000">
<text x="243.1" y="256.3">原理图</text>
<text x="354.8" y="253.8">更新日期</text>
<text x="243.1" y="263.9">图页</text>
<text x="354.8" y="258.9">创建日期</text>
<text x="354.8" y="263.9">物料编码</text>
<text x="243.1" y="269">绘制</text>
<text x="243.1" y="274.1">审阅</text>
<text x="302.8" y="284.3">版本</text>
<text x="323.1" y="284.3">尺寸</text>
<text x="359.2" y="284">页</text>
<text x="386.3" y="284">共</text>
</g>
<g font-size="3.6" fill="#f00">
<text x="20.3" y="23.9">退耦</text>
<text x="33" y="115.4">复位</text>
<text x="59.9" y="135.7">保护电阻</text>
<text x="71" y="149.7">DFU</text>
<text x="59.2" y="195.4">主晶振</text>
<text x="294.7" y="200.5">LED</text>
</g>
<g font-size="3.4" fill="#000080">
<text x="380.7" y="253.7">2025-09-13</text>
<text x="301.6" y="263.8">芯片-H743</text>
<text x="380.7" y="258.7">2025-09-02</text>
<text x="373.5" y="283.9">1</text>
<text x="403.2" y="283.9">6</text>
<text x="303.1" y="291.8">V1.0</text>
<text x="325.3" y="291.8">A4</text>
</g>
<g font-size="2.3" fill="#000080">
<text x="45.3" y="25.9">MCU_3V3</text>
<text x="48" y="48.8">GND</text>
<text x="56.9" y="53.9">C14</text>
<text x="191.4" y="48.8">MCU_3V3</text>
<text x="72.1" y="55.1">L7</text>
<text x="187.7" y="55.1">U1</text>
<text x="92" y="62.1" transform="rotate(-90 92 62.1)">MCU_3V3</text>
<text x="153.4" y="88.2">GND</text>
<text x="154.7" y="100.9">R135</text>
<text x="70.9" y="109.8">SW5</text>
<text x="143.3" y="111">GND</text>
<text x="70.7" y="119.9">MCU_3V3</text>
<text x="30.1" y="121.2">MCU_3V3</text>
<text x="159.8" y="128.8">GND</text>
<text x="275.4" y="133.9">GND</text>
<text x="32.8" y="165.6">GND</text>
<text x="55.6" y="168.2">GND</text>
<text x="39.1" y="191">GND</text>
<text x="167.4" y="192.3">GND</text>
<text x="34" y="199.9">C145</text>
<text x="49.3" y="201.2">U90</text>
<text x="328.9" y="202.5">VDD_5V_IN</text>
<text x="317.2" y="205">LED1</text>
<text x="382" y="208.8">TP1</text>
<text x="398.5" y="208.8">TP2</text>
<text x="67.1" y="213.9">C146</text>
<text x="383.5" y="218.7">M2.5</text>
<text x="400" y="218.7">M2.5</text>
<text x="63.3" y="222.8">GND</text>
<text x="382" y="224.1">TP3</text>
<text x="398.5" y="224.1">TP4</text>
<text x="141.8" y="230.4">MCU_3V3</text>
<text x="383.5" y="234">M2.5</text>
<text x="400" y="234">M2.5</text>
<text x="147.1" y="235.5">R10</text>
<text x="148.3" y="239.3">4.7k</text>
<text x="162.3" y="243.1">U237</text>
<text x="185" y="240.6">MCU_3V3</text>
<text x="192.8" y="246.9">C20</text>
<text x="30.1" y="253.3">MCU_3V3</text>
<text x="39.1" y="255.8">L5 U26</text>
<text x="192.8" y="254.5">4.7uF</text>
<text x="45.5" y="264.7">R47</text>
<text x="45.5" y="271">R48</text>
</g>
<g font-size="2.3" fill="#00f">
<text x="12.4" y="38.6">100nF</text>
<text x="20.1" y="38.6">100nF</text>
<text x="27.7" y="38.6">100nF</text>
<text x="35.3" y="38.6">100nF</text>
<text x="42.9" y="38.6">100nF</text>
<text x="50.5" y="38.6">100nF</text>
<text x="58.2" y="38.6">100nF</text>
<text x="65.8" y="38.6">100nF</text>
<text x="73.4" y="38.6">100nF</text>
<text x="81" y="38.6">100nF</text>
<text x="88.6" y="38.6">100nF</text>
<text x="96.3" y="38.6">100nF</text>
<text x="209.3" y="51.3">VDD</text>
<text x="177.5" y="57.7">PE2</text>
<text x="56.9" y="61.5">1uF</text>
<text x="72.1" y="60.2">BLM15PD121SN1D</text>
<text x="164.8" y="65.3">SPI3_MISO PE5</text>
<text x="177.5" y="60.2">PE3</text>
<text x="177.5" y="62.8">PE4</text>
<text x="228.3" y="62.8">PE1</text>
<text x="228.3" y="65.3">PE0</text>
<text x="56.9" y="70.4">100nF</text>
<text x="71.7" y="69.3" transform="rotate(-90 71.7 69.3)">VREF+</text>
<text x="164.8" y="67.8">SPI3_MOSI PE6</text>
<text x="228.3" y="67.8">PB9</text>
<text x="228.3" y="70.4">PB8</text>
<text x="177.5" y="72.9">PC13</text>
<text x="177.5" y="75.5">PC14</text>
<text x="228.3" y="72.9">BOOT0</text>
<text x="228.3" y="75.5">PB7</text>
<text x="71.7" y="82.2" transform="rotate(-90 71.7 82.2)">VDDA</text>
<text x="177.5" y="83.1">VDD</text>
<text x="177.5" y="78">PC15</text>
<text x="228.3" y="78">PB6</text>
<text x="228.3" y="83.1">PB4</text>
<text x="228.3" y="80.5">PB5</text>
<text x="161" y="88.2">FMU_OSC_OUT</text>
<text x="161" y="85.6">FMU_OSC_IN</text>
<text x="228.3" y="85.6">PB3</text>
<text x="228.3" y="88.2">PD7</text>
<text x="177.5" y="90.7">NRST 14</text>
<text x="177.5" y="93.2">PC0</text>
<text x="177.5" y="95.8">PC1</text>
<text x="228.3" y="90.7">PD6</text>
<text x="228.3" y="93.2">PD5</text>
<text x="228.3" y="95.8">PD4</text>
<text x="177.5" y="98.3">PC2</text>
<text x="177.5" y="100.9">PC3</text>
<text x="228.3" y="98.3">PD3</text>
<text x="228.3" y="100.9">PD2</text>
<text x="49.3" y="104.7">TSC01A-TDW1EH3.5</text>
<text x="161" y="105.9">0</text>
<text x="166.1" y="105.9">VREF+</text>
<text x="228.3" y="103.4">PD1</text>
<text x="228.3" y="105.9">PD0</text>
<text x="166.1" y="108.5">VDDA</text>
<text x="177.5" y="111">PA0</text>
<text x="177.5" y="113.6">PA1</text>
<text x="228.3" y="108.5">PC12</text>
<text x="228.3" y="111">PC11</text>
<text x="228.3" y="113.6">PC10</text>
<text x="177.5" y="116.1">PA2</text>
<text x="177.5" y="118.6">PA3</text>
<text x="228.3" y="118.6">SWCLK</text>
<text x="228.3" y="116.1">PA15</text>
<text x="177.5" y="123.7">VDD</text>
<text x="228.3" y="121.2">VDD</text>
<text x="37.8" y="131.3">10k</text>
<text x="177.5" y="126.3">PA4</text>
<text x="177.5" y="128.8">PA5</text>
<text x="177.5" y="131.3">PA6</text>
<text x="228.3" y="128.8">SWDIO</text>
<text x="228.3" y="131.3">PA12</text>
<text x="253.7" y="131.3">2.2uF</text>
<text x="177.5" y="133.9">PA7</text>
<text x="177.5" y="136.4">PC4</text>
<text x="228.3" y="133.9">PA11</text>
<text x="228.3" y="136.4">PA10</text>
<text x="37.8" y="142.8">NRST</text>
<text x="60.7" y="139">220R</text>
<text x="158.5" y="139">POWER_ADC</text>
<text x="177.5" y="139">PC5</text>
<text x="177.5" y="141.5">PB0</text>
<text x="228.3" y="139">PA9</text>
<text x="228.3" y="141.5">PA8</text>
<text x="59.4" y="145.3">BOOT0</text>
<text x="177.5" y="144">PB1</text>
<text x="177.5" y="146.6">PB2</text>
<text x="177.5" y="149.1">PE7</text>
<text x="228.3" y="144">PC9</text>
<text x="228.3" y="146.6">PC8</text>
<text x="228.3" y="149.1">PC7</text>
<text x="39.1" y="155.5">100nF</text>
<text x="177.5" y="151.7">PE8</text>
<text x="177.5" y="154.2">PE9</text>
<text x="228.3" y="151.7">PC6</text>
<text x="228.3" y="154.2">PD15</text>
<text x="60.7" y="158">10k</text>
<text x="177.5" y="156.7">PE10</text>
<text x="177.5" y="159.3">PE11</text>
<text x="177.5" y="161.8">PE12</text>
<text x="228.3" y="156.7">PD14</text>
<text x="228.3" y="159.3">PD13</text>
<text x="228.3" y="161.8">PD12</text>
<text x="177.5" y="164.4">PE13</text>
<text x="177.5" y="166.9">PE14</text>
<text x="228.3" y="164.4">PD11</text>
<text x="228.3" y="166.9">PD10</text>
<text x="177.5" y="169.4">PE15</text>
<text x="177.5" y="172">PB10</text>
<text x="228.3" y="169.4">PD9</text>
<text x="228.3" y="172">PD8</text>
<text x="177.5" y="174.5">PB11</text>
<text x="228.3" y="174.5">PB15</text>
<text x="228.3" y="177.1">PB14</text>
<text x="228.3" y="179.6">PB13</text>
<text x="172.5" y="182.1">2.2uFVDD</text>
<text x="228.3" y="182.1">PB12</text>
<text x="187.7" y="187.2">STM32H743VGT6</text>
<text x="35.3" y="202.5">12pF</text>
<text x="65.8" y="203.7">FMU_OSC_OUT</text>
<text x="287.6" y="208.8">PE2</text>
<text x="29.6" y="211.4">FMU_OSC_IN</text>
<text x="49.3" y="213.9">24MHz</text>
<text x="69.6" y="210.1">12pF</text>
<text x="287.6" y="213.9">PE3</text>
<text x="307.1" y="211.4">1k</text>
<text x="287.6" y="219">PE4</text>
<text x="307.1" y="216.4">1k</text>
<text x="307.1" y="221.5">1k</text>
<text x="385.8" y="217.7">M2.5</text>
<text x="402.3" y="217.7">M2.5</text>
<text x="304.5" y="225.3">TC3838RGBE07-3CJH-E19</text>
<text x="385.8" y="232.9">M2.5</text>
<text x="402.3" y="232.9">M2.5</text>
<text x="143.3" y="246.9">PA4</text>
<text x="152.1" y="249.5">PB4</text>
<text x="187.7" y="252">PA5</text>
<text x="187.7" y="254.5">PD7</text>
<text x="35.3" y="262.2">SWCLK</text>
<text x="37.8" y="258.3">1uH PESD5V0F1BL</text>
<text x="65.8" y="259.6">GH1.25-4P卧贴</text>
<text x="162.3" y="260.9">W25Q128JVSIQ</text>
<text x="35.3" y="267.2">SWDIO</text>
<text x="50.5" y="264.7">100</text>
<text x="50.5" y="271">100</text>
</g>
<g font-size="2.3">
<text x="186.3" y="57.9">1</text>
<text x="188.6" y="59.2">PE2</text>
<text x="217.5" y="59.2">VDD</text>
<text x="223.4" y="57.9">100 VDD</text>
<text x="186.3" y="60.5">2</text>
<text x="186.3" y="63">3</text>
<text x="186.3" y="65.5">4</text>
<text x="188.6" y="61.7">PE3</text>
<text x="188.6" y="64.3">PE4</text>
<text x="217.8" y="61.7">VSS</text>
<text x="218" y="64.3">PE1</text>
<text x="223.4" y="65.5">97</text>
<text x="223.4" y="63">98</text>
<text x="223.4" y="60.5">99</text>
<text x="186.3" y="68.1">5</text>
<text x="186.3" y="70.6">6</text>
<text x="188.6" y="66.8">PE5</text>
<text x="188.6" y="69.3">PE6</text>
<text x="188.6" y="71.9">VBAT</text>
<text x="218" y="71.9">PB8</text>
<text x="218" y="69.3">PB9</text>
<text x="218" y="66.8">PE0</text>
<text x="223.4" y="70.6">95</text>
<text x="223.4" y="68.1">96</text>
<text x="186.3" y="73.2">7</text>
<text x="186.3" y="75.7">8</text>
<text x="188.6" y="74.4">PC13</text>
<text x="188.6" y="77">PC14-OSC32_IN</text>
<text x="214.6" y="74.4">BOOT0</text>
<text x="218" y="77">PB7</text>
<text x="223.4" y="75.7">93</text>
<text x="223.4" y="73.2">94</text>
<text x="185.1" y="80.8">10</text>
<text x="185.1" y="83.3">11</text>
<text x="186.3" y="78.2">9</text>
<text x="188.6" y="79.5">PC15-OSC32_OUT</text>
<text x="188.6" y="82">VSS</text>
<text x="218" y="82">PB5</text>
<text x="218" y="79.5">PB6</text>
<text x="223.4" y="83.3">90</text>
<text x="223.4" y="80.8">91</text>
<text x="223.4" y="78.2">92</text>
<text x="185.1" y="85.9">12</text>
<text x="185.1" y="88.4">13</text>
<text x="188.6" y="84.6">VDD</text>
<text x="188.6" y="87.1">PH0-OSC_IN</text>
<text x="188.6" y="89.7">PH1-OSC_OUT</text>
<text x="217.9" y="89.7">PD7</text>
<text x="218" y="87.1">PB3</text>
<text x="218" y="84.6">PB4</text>
<text x="223.4" y="88.4">88</text>
<text x="223.4" y="85.9">89</text>
<text x="185.1" y="93.5">15</text>
<text x="188.6" y="92.2">NRST</text>
<text x="188.6" y="94.7">PC0</text>
<text x="217.9" y="94.7">PD5</text>
<text x="217.9" y="92.2">PD6</text>
<text x="223.4" y="93.5">86</text>
<text x="223.4" y="90.9">87</text>
<text x="185.1" y="96">16</text>
<text x="185.1" y="98.6">17</text>
<text x="185.1" y="101.1">18</text>
<text x="188.6" y="97.3">PC1</text>
<text x="188.6" y="99.8">PC2_C</text>
<text x="217.9" y="99.8">PD3</text>
<text x="217.9" y="97.3">PD4</text>
<text x="223.4" y="101.1">83</text>
<text x="223.4" y="98.6">84</text>
<text x="223.4" y="96">85</text>
<text x="185.1" y="103.6">19</text>
<text x="185.1" y="106.2">20</text>
<text x="188.6" y="102.4">PC3_C</text>
<text x="188.6" y="104.9">VSSA</text>
<text x="188.6" y="107.4">VREF+</text>
<text x="217.9" y="107.4">PD0</text>
<text x="217.9" y="104.9">PD1</text>
<text x="217.9" y="102.4">PD2</text>
<text x="223.4" y="106.2">81</text>
<text x="223.4" y="103.6">82</text>
<text x="57.4" y="113.3" transform="rotate(-90 57.4 113.3)">4</text>
<text x="67.6" y="113.3" transform="rotate(-90 67.6 113.3)">3</text>
<text x="185.1" y="108.7">21</text>
<text x="185.1" y="111.3">22</text>
<text x="185.1" y="113.8">23</text>
<text x="188.6" y="110">VDDA</text>
<text x="188.6" y="112.5">PA0</text>
<text x="216.7" y="112.5">PC11</text>
<text x="216.7" y="110">PC12</text>
<text x="223.4" y="113.8">78</text>
<text x="223.4" y="111.3">79</text>
<text x="223.4" y="108.7">80</text>
<text x="185.1" y="116.3">24</text>
<text x="185.1" y="118.9">25</text>
<text x="188.6" y="115.1">PA1</text>
<text x="188.6" y="117.6">PA2</text>
<text x="216.7" y="115.1">PC10</text>
<text x="216.8" y="117.6">PA15</text>
<text x="223.4" y="118.9">76</text>
<text x="223.4" y="116.3">77</text>
<text x="57.4" y="122.1" transform="rotate(-90 57.4 122.1)">1</text>
<text x="67.6" y="122.1" transform="rotate(-90 67.6 122.1)">2</text>
<text x="185.1" y="121.4">26</text>
<text x="185.1" y="124">27</text>
<text x="188.6" y="120.1">PA3</text>
<text x="188.6" y="122.7">VSS</text>
<text x="188.6" y="125.2">VDD</text>
<text x="216.8" y="120.1">PA14</text>
<text x="217.5" y="122.7">VDD</text>
<text x="217.8" y="125.2">VSS</text>
<text x="223.4" y="124">74</text>
<text x="223.4" y="121.4">75</text>
<text x="185.1" y="126.5">28</text>
<text x="185.1" y="129">29</text>
<text x="185.1" y="131.6">30</text>
<text x="188.6" y="127.8">PA4</text>
<text x="188.6" y="130.3">PA5</text>
<text x="216.2" y="127.8">VCAP</text>
<text x="216.8" y="130.3">PA13</text>
<text x="223.4" y="131.6">71</text>
<text x="223.4" y="129">72</text>
<text x="223.4" y="126.5">73</text>
<text x="185.1" y="134.1">31</text>
<text x="185.1" y="136.7">32</text>
<text x="188.6" y="132.8">PA6</text>
<text x="188.6" y="135.4">PA7</text>
<text x="188.6" y="137.9">PC4</text>
<text x="216.8" y="137.9">PA10</text>
<text x="216.8" y="135.4">PA11</text>
<text x="216.8" y="132.8">PA12</text>
<text x="223.4" y="136.7">69</text>
<text x="223.4" y="134.1">70</text>
<text x="185.1" y="139.2">33</text>
<text x="185.1" y="141.7">34</text>
<text x="188.6" y="140.5">PC5</text>
<text x="188.6" y="143">PB0</text>
<text x="218" y="143">PA8</text>
<text x="218" y="140.5">PA9</text>
<text x="223.4" y="141.7">67</text>
<text x="223.4" y="139.2">68</text>
<text x="185.1" y="144.3">35</text>
<text x="185.1" y="146.8">36</text>
<text x="185.1" y="149.4">37</text>
<text x="188.6" y="145.5">PB1</text>
<text x="188.6" y="148.1">PB2</text>
<text x="217.9" y="148.1">PC8</text>
<text x="217.9" y="145.5">PC9</text>
<text x="223.4" y="149.4">64</text>
<text x="223.4" y="146.8">65</text>
<text x="223.4" y="144.3">66</text>
<text x="185.1" y="151.9">38</text>
<text x="185.1" y="154.4">39</text>
<text x="188.6" y="150.6">PE7</text>
<text x="188.6" y="153.2">PE8</text>
<text x="188.6" y="155.7">PE9</text>
<text x="216.7" y="155.7">PD15</text>
<text x="217.9" y="153.2">PC6</text>
<text x="217.9" y="150.6">PC7</text>
<text x="223.4" y="154.4">62</text>
<text x="223.4" y="151.9">63</text>
<text x="185.1" y="157">40</text>
<text x="185.1" y="159.5">41</text>
<text x="188.6" y="158.2">PE10</text>
<text x="188.6" y="160.8">PE11</text>
<text x="216.7" y="160.8">PD13</text>
<text x="216.7" y="158.2">PD14</text>
<text x="223.4" y="159.5">60</text>
<text x="223.4" y="157">61</text>
<text x="185.1" y="162.1">42</text>
<text x="185.1" y="164.6">43</text>
<text x="185.1" y="167.1">44</text>
<text x="188.6" y="163.3">PE12</text>
<text x="188.6" y="165.9">PE13</text>
<text x="216.7" y="165.9">PD11</text>
<text x="216.7" y="163.3">PD12</text>
<text x="223.4" y="167.1">57</text>
<text x="223.4" y="164.6">58</text>
<text x="223.4" y="162.1">59</text>
<text x="185.1" y="169.7">45</text>
<text x="185.1" y="172.2">46</text>
<text x="188.6" y="168.4">PE14</text>
<text x="188.6" y="170.9">PE15</text>
<text x="188.6" y="173.5">PB10</text>
<text x="216.7" y="168.4">PD10</text>
<text x="217.9" y="173.5">PD8</text>
<text x="217.9" y="170.9">PD9</text>
<text x="223.4" y="172.2">55</text>
<text x="223.4" y="169.7">56</text>
<text x="185.1" y="174.8">47</text>
<text x="185.1" y="177.3">48</text>
<text x="185.1" y="179.8">49</text>
<text x="188.6" y="176">PB11</text>
<text x="188.6" y="178.6">VCAP</text>
<text x="216.8" y="178.6">PB14</text>
<text x="216.8" y="176">PB15</text>
<text x="223.4" y="179.8">52</text>
<text x="223.4" y="177.3">53</text>
<text x="223.4" y="174.8">54</text>
<text x="185.1" y="182.4">50</text>
<text x="188.6" y="181.1">VSS</text>
<text x="188.6" y="183.6">VDD</text>
<text x="216.8" y="183.6">PB12</text>
<text x="216.8" y="181.1">PB13</text>
<text x="223.4" y="182.4">51</text>
<text x="47" y="204">4</text>
<text x="60.5" y="204">3</text>
<text x="47" y="209">1</text>
<text x="60.5" y="209">2</text>
<text x="160.9" y="247.1">1</text>
<text x="160.9" y="249.7">2</text>
<text x="163.2" y="248.4">CS#</text>
<text x="163.2" y="251">DO</text>
<text x="176.9" y="248.4">VCC</text>
<text x="178" y="251">IO3</text>
<text x="182.8" y="249.7">7</text>
<text x="182.8" y="247.1">8</text>
<text x="160.9" y="252.2">3</text>
<text x="160.9" y="254.8">4</text>
<text x="163.2" y="253.5">IO2</text>
<text x="163.2" y="256">GND</text>
<text x="177.3" y="253.5">CLK</text>
<text x="179.4" y="256">DI</text>
<text x="182.8" y="254.8">5</text>
<text x="182.8" y="252.2">6</text>
<text x="56.8" y="259.8">1</text>
<text x="56.8" y="262.4">2</text>
<text x="59.1" y="261.1">1</text>
<text x="59.1" y="263.7">2</text>
<text x="62.5" y="258" transform="rotate(-90 62.5 258)">5</text>
<text x="63.5" y="259.8" transform="rotate(-90 63.5 259.8)">5</text>
<text x="56.8" y="264.9">3</text>
<text x="56.8" y="267.5">4</text>
<text x="59.1" y="266.2">3</text>
<text x="59.1" y="268.7">4</text>
<text x="62.5" y="272" transform="rotate(-90 62.5 272)">6</text>
<text x="63.5" y="270.2" transform="rotate(-90 63.5 270.2)">6</text>
</g>
</svg>
